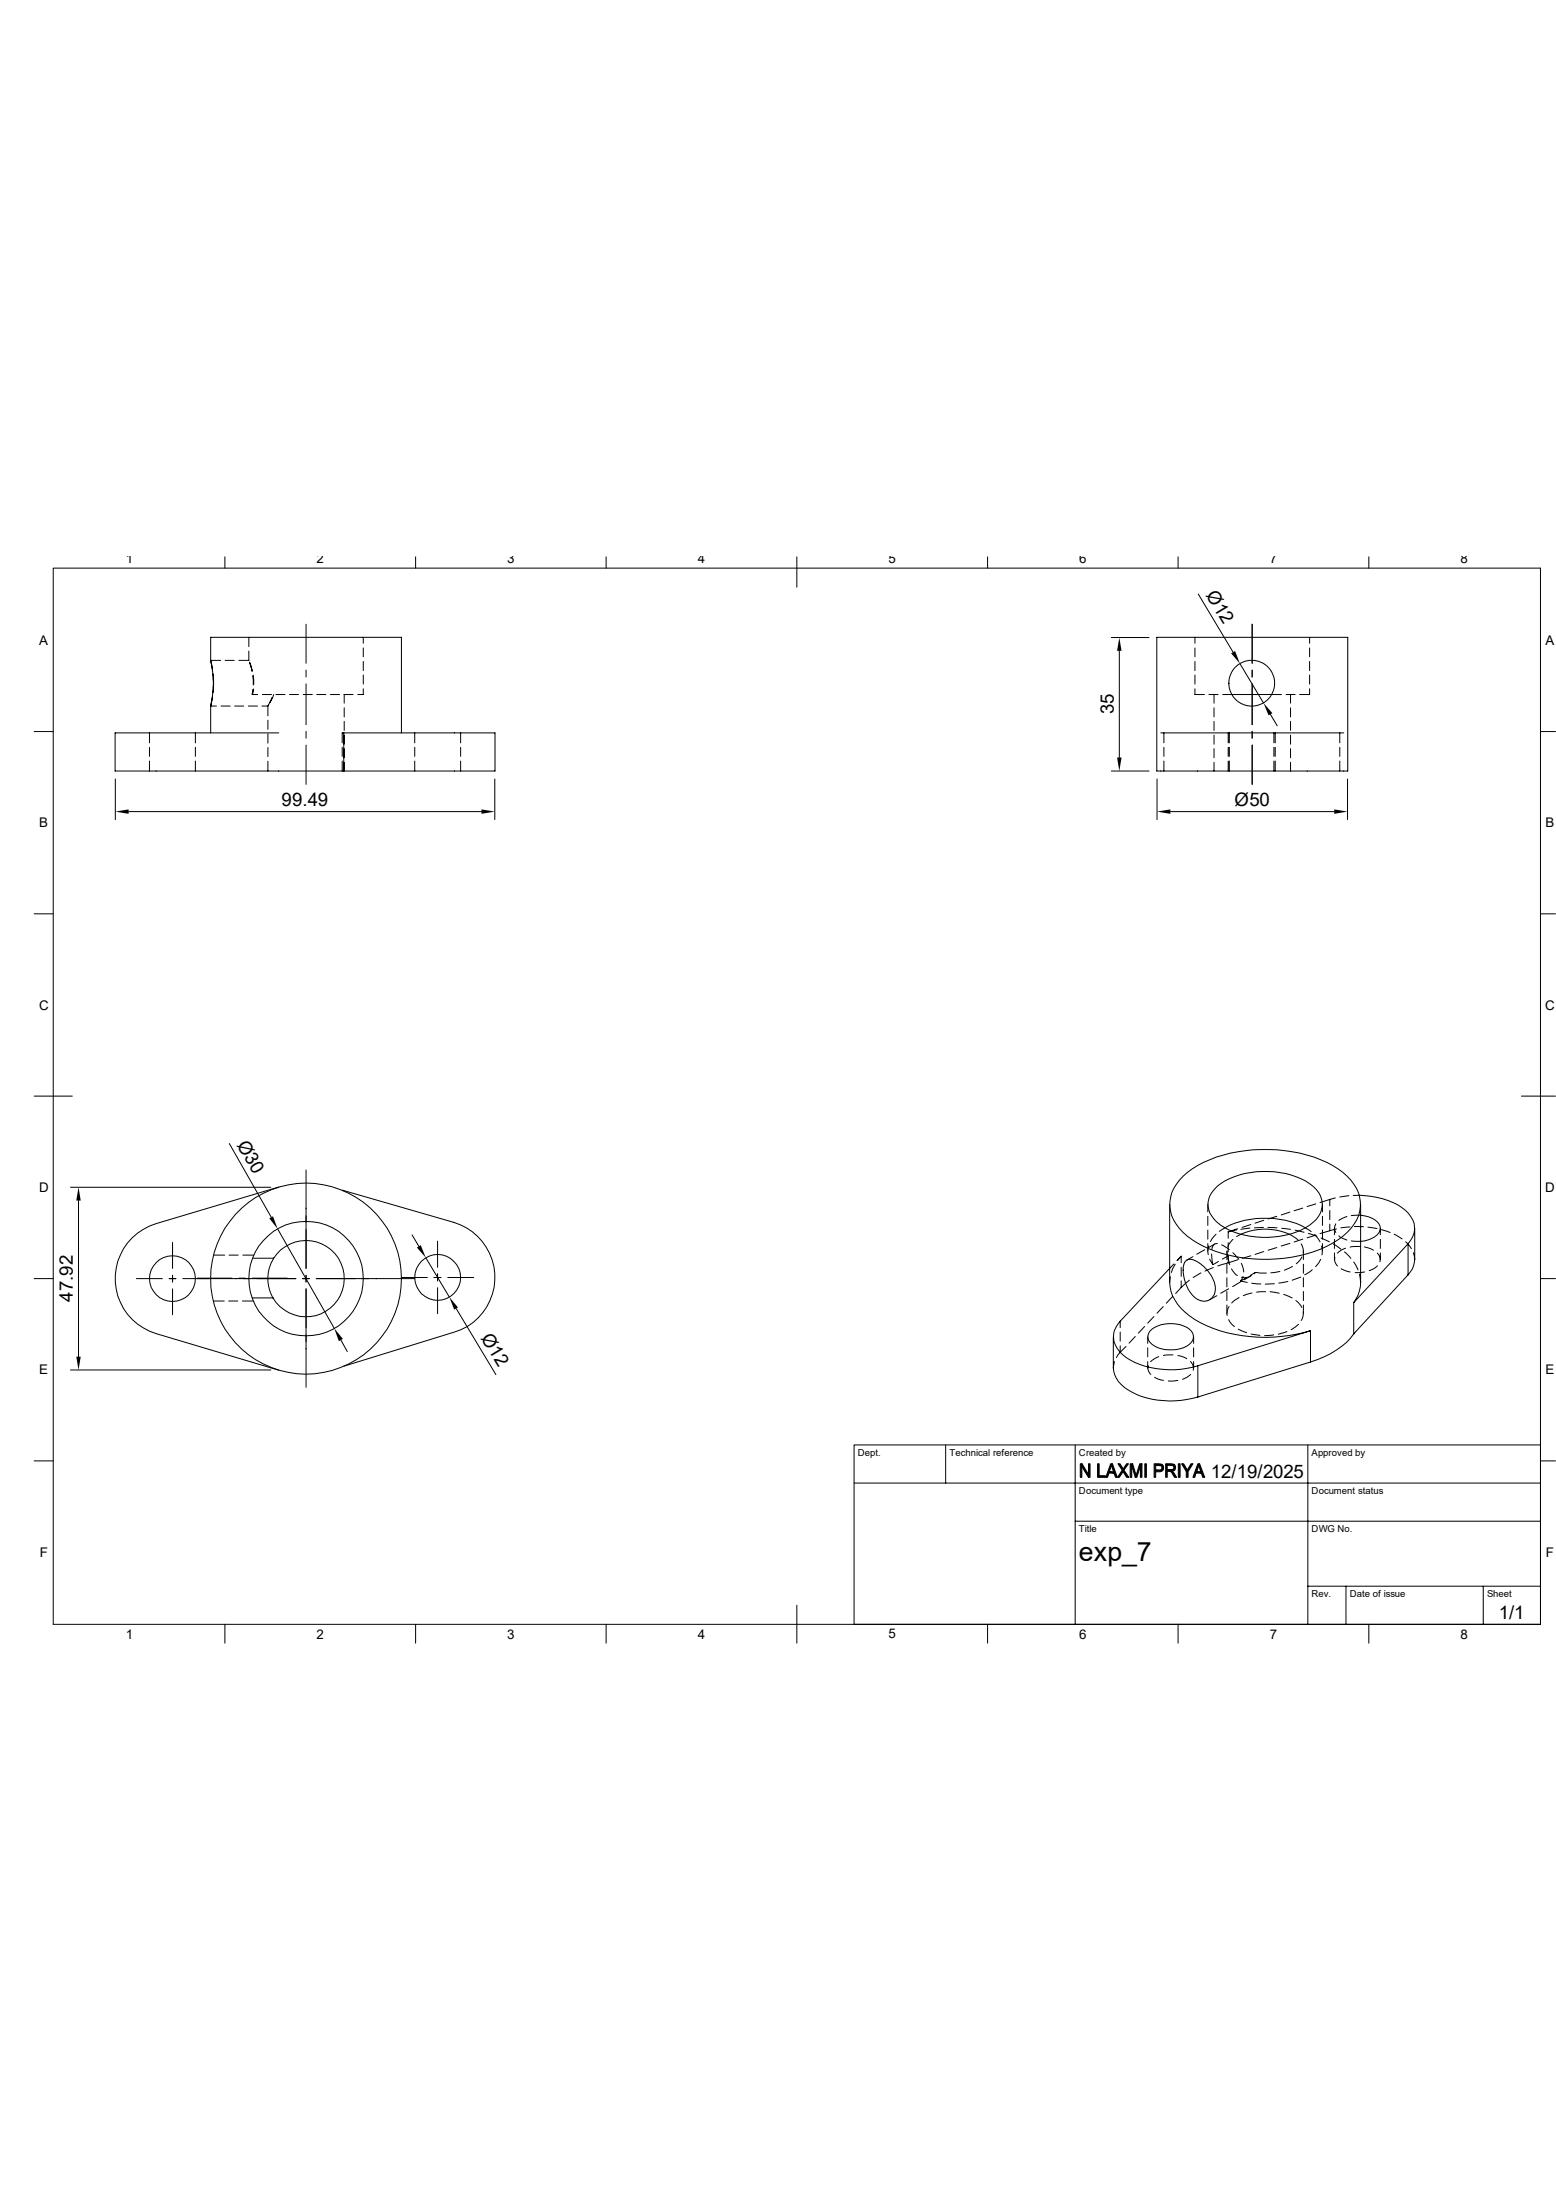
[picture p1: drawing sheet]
<svg xmlns="http://www.w3.org/2000/svg" width="297mm" height="420mm" viewBox="0 0 297 420" stroke-linecap="round" stroke-linejoin="round" font-family="sans-serif">
<g fill="none" stroke="#000" stroke-width=".19">
<path d="M10.2 108.5h283.8v201.6h-283.8zM42.9 106.3v2.2M58.4 119.2v7.4M79.3 106.3v2.2M115.7 106.3v2.2M152.1 106.3v5.8M188.5 106.3v2.2M224.9 106.3v2.2M228.7 113.4l6.7 11.1M239 119.2v7.4M261.3 106.3v2.2M6.5 139.7h3.7"/>
<path d="M28.5 139.9v1.9M37.3 139.9v1.9M40.2 126.1l.4 1.7M40.2 126.1l.4 1.8 .1 2.1-.1 2.2-.4 2.6M40.2 126.1v-4.4h36.4v18.2M40.2 134.8h1.1M40.2 126.1h1.9M40.2 134.8v5.1M40.6 133.1l-.4 1.7M40.7 128.7l.1 1.7M40.8 130.5l-.1 1.7M42.2 134.8h1.7"/>
<path d="M43 126.1h1.7M44.8 134.8h1.7M47.4 134.8h1.7M47.5 124.3v1.8h-1.9M47.5 121.7v1.7M47.6 126.5l.5 1.7M47.6 126.4l.6 1.7M48.3 129v1.8M48.3 131.6l-.2 1h1.1M48.3 128.9l.1 1.7M48.4 131.5l-.2 1.1M50 134.8h1.1v1.9"/>
<path d="M50.1 132.6h1.7M51.1 137.5v1.7M51.9 133.1l-.7 1.6M52.2 132.6l-.6 1.5M52.7 132.6h1.7M53.2 139.9h-31.2v7.3h43.6M55.2 132.6h1.8M57.9 132.6h1.7M58.4 127.9v1.3M58.4 130.6v7.7M58.4 139.6v1.3M60.5 132.6h1.7"/>
<path d="M63.1 132.6h1.7M65.6 139.9v7.3M65.7 132.6h1.7M65.7 132.6v1.6M65.7 135.1v1.8M65.7 137.7v1.7M69.3 131.5v1.1h-1M69.3 121.7v1.1M69.3 123.7v1.7M69.3 126.3v1.7M69.3 128.9v1.7M79.2 139.9v1.9"/>
<path d="M87.9 139.9v1.9M212.1 121.7h7.2M213.7 124.2v20.4M220.8 121.7h36.5v25.5h-36.5zM221.6 139.9h34.9M222.2 139.9v1.9M228.1 131.5v1.1h1.8M228.1 121.7v1.1M228.1 123.7v1.7M228.1 126.3v1.7M228.1 128.9v1.7M230.8 132.6h1.7"/>
<path d="M231.7 132.6v1.6M231.7 135.1v1.8M231.7 137.7v1.7M233.4 132.6h11.2M234.4 139.9v1.9M234.7 139.9v1.9M236.7 126.7l4.5 7.5M239 127.9v1.3M239 130.6v7.7M239 139.6v1.3M242.5 136.4l1.3 2.2M243.2 139.9v1.9"/>
<path d="M243.4 139.9v1.9M245.5 132.6h1.7M246.3 132.6v1.6M246.3 135.1v1.8M246.3 137.7v1.7M250 131.5v1.1h-1.9M250 121.7v1.1M250 123.7v1.7M250 126.3v1.7M250 128.9v1.7M255.7 139.9v1.9M294 139.7h2.9"/>
<path d="M22 148.7v7.8M24.6 154.9h67.3M28.5 142.7v1.7M28.5 145.3v1.9M37.3 142.7v1.7M37.3 145.3v1.9M51.1 140.1v1.8M51.1 142.7v1.7M51.1 145.3v1.9M58.4 142.2v7.5M65.3 141.8v-1.9h29.2v7.3h-28.9M65.3 142.7v1.7"/>
<path d="M65.3 145.3v1.9M65.7 140.3v1.8M65.7 142.9v1.8M65.7 145.5v1.7M79.2 142.7v1.7M79.2 145.3v1.9M87.9 142.7v1.7M87.9 145.3v1.9M94.4 148.7v7.8M212.1 147.2h7.2M220.9 148.7v7.8M222.2 142.7v1.7"/>
<path d="M222.2 145.3v1.9M223.4 154.9h31.3M231.7 140.3v1.8M231.7 142.9v1.8M231.7 145.5v1.7M234.4 142.7v1.7M234.4 145.3v1.9M234.7 142.7v1.7M234.7 145.3v1.9M239 142.2v7.5M243.2 142.7v1.7M243.2 145.3v1.9"/>
<path d="M243.4 142.7v1.7M243.4 145.3v1.9M246.3 140.3v1.8M246.3 142.9v1.8M246.3 145.5v1.7M255.7 142.7v1.7M255.7 145.3v1.9M257.2 148.7v7.8M6.5 174.5h3.7M294 174.5h2.9M6.5 209.3h7.3M43.8 218.3l8 14.1"/>
<path d="M290.4 209.3h6.5M13.5 226.7h38.2M15 229.2v29.8M32.9 237.2v4.9M40.8 239.6h2.1M43.7 239.6h1.8M46.4 239.6h2M53 234.6l10.8 19M53.2 226.6l-23.4 7a11 11 0 0 0-7.8 10.5 11 11 0 0 0 7.8 10.5l23.4 7M58.4 223.4v18.7M65.3 227.2l21.3 6.1a10.9 10.9 0 0 1 7.9 10.5 10.9 10.9 0 0 1-7.8 10.5l-21.1 6.5M78.7 235.8l1.3 2.2"/>
<path d="M83.5 236.9v5M223.3 229.9v14.9M225.5 239.8l-.7 .8M225.5 239.8l-.8 .9M225.5 239.8v1.2M225.8 224.5a22.3 22.3 0 0 1 13.4-5 26.3 26.3 0 0 1 16.2 3.6 8.8 8.8 0 0 1 4.3 6.4 7.7 7.7 0 0 1-3.4 6.5 24.8 24.8 0 0 1-15.6 4.4 22.8 22.8 0 0 1-14.9-5.1 6.9 6.9 0 0 1 0-10.8zM227.7 239.9l-1.1 .6M230 238.6l-1.6 .8M230.5 229.9v1.5M230.5 232.2v1.7M230.5 234.8v1.8M230.5 237.4v1.4"/>
<path d="M230.7 237.8l-.2 1.2 .1 .5M231.3 239.4l.2 1.7M231.9 237.5l-1.2 .7M232.1 235.6l-.7 .9-.3 .5M232.3 226.5a15.3 15.3 0 0 1 12-2.6 11.2 11.2 0 0 1 7.4 3.8 4.4 4.4 0 0 1-1.7 6.2 16.6 16.6 0 0 1-17 0 4.5 4.5 0 0 1-2.1-5.6zM232.4 237.4h-.2a1.16 1.16 0 0 0-.9 1.1M232.7 235.1a15.6 15.6 0 0 1 11.6-2.3l1.1 .2a11.9 11.9 0 0 1 4.9 2.1M233.2 237.7l1.5 .8M234.4 239.8l.3 1.6M234.4 239.8l-.2-1v1.7M234.4 239.8l-1.1 .6M234.4 235.2v1.2"/>
<path d="M234.4 237.2v1.8M234.4 239.9v1.2M235.3 239.1l1.2 1.3M235.3 236.6l-.9 1.4M236 234.8l-1.6 .4M236.1 236.1a10.7 10.7 0 0 1 11.7 .7M236.3 234.6l-1.9 .6M238.6 234.4l-1.7 .3M238.8 233.8l-1.7 .5M238.8 239.7l-1.7 .5M241.2 234.3l-1.8 .1M241.2 233l-1.6 .5"/>
<path d="M241.2 238.9l-1.6 .6M242 234.3l1.8 .1M243.7 232.2l-1.6 .5M243.7 238.2l-1.6 .5M244.6 234.5l1.7 .2M246.2 231.4l-1.6 .5M246.2 237.4l-1.6 .5M247.2 234.9l1.7 .3M248.4 237.4a2.38 2.38 0 0 1 .4 1.7M248.5 239.9l-.3 .6-.8 .8M248.7 230.6l-1.7 .5M248.7 236.6l-1.7 .5"/>
<path d="M248.8 238.8v1.7M249.7 235.5l1.7 .5M250.9 235.7l1.1 1.4M251.2 229.8l-1.7 .5M251.2 235.8l-1.7 .5M252.2 236.3l1.5 .8M252.3 237.9l.1 .6-.1 1.1M252.4 229.9v1.5M252.4 232.2v1.7M252.4 234.8v1.8M252.4 237.4v1.4M253.8 229l-1.8 .6"/>
<path d="M253.8 229v1.2M253.8 231.1v1.7M253.8 233.7v1.2M253.8 234.9l-1.8 .6M254.5 237.5l1.4 1M254.7 234.5v1.2M254.7 236.6v1.7M254.7 239.2v1.3M254.9 228.7l-1.1 .3M255 233.6a1.47 1.47 0 0 0 0 1.7M255.1 234.6l-1.3 .3M255.6 235.9l.6 .5 .9 .3"/>
<path d="M256.6 239l1.3 1.2M256.8 238.3l-.8 .4-.7 .5M257.1 232.2l-1.5 .8M257.5 228.3l-1.8 .2M257.7 234.2l-1.8 .2M257.9 232.1a5.9 5.9 0 0 1 5.3 1.5 1.75 1.75 0 0 1-.8 2.5 6.1 6.1 0 0 1-4.5 .8M258.3 228.2a14.7 14.7 0 0 1 10 2.9 4.2 4.2 0 0 1 .5 6.3M258.5 234.1l1.8 .1M259.5 238l-1.8 .1M259.7 229.9v14.9M260.4 238l1.8 .7M261.1 234.3l1.7 .2"/>
<path d="M262.9 239.2a1.58 1.58 0 0 1 .5 1.7M263.5 234.5v1.2M263.5 236.6v1.7M263.5 239.2v1.3M263.7 234.7l1.6 .6M266.1 235.6l1.5 .9M268.3 237.1l1.1 1.3M268.8 237.4l-10.4 11.3M268.8 237.4v6M269.8 239.1l.2 1.4M270 234.5v6M6.5 244.1h3.7"/>
<path d="M26 244.1h5M32.3 244.1h1.3M32.9 243.5v1.2M32.9 246v5M34.9 244.1h21.6M37.7 244h6.6M40.7 248.4h2.1M43.6 248.4h1.8M45.6 244h1.3M46.3 248.4h2M48.1 247.8h4M48.2 244h6.6"/>
<path d="M48.2 240.2h4M52.2 240.2l-.9 2.2-.2 1.1 .2 2 .3 1.1 .5 1.2M52.2 240.2a7.3 7.3 0 0 1 11-1.6 7.3 7.3 0 0 1-.2 11.1 7.3 7.3 0 0 1-10.9-1.9M57.7 244.1h1.4M58.4 243.5v1.2M58.4 246v18.8M60.4 244.1h18.8M65.1 255.8l1.2 2.2M76.6 243.9h5M81.3 240.1l4.5 7.5M82.8 243.9h1.4M83.5 243.2v1.3"/>
<path d="M83.5 245.8v5M85.5 243.9h4.9M87.1 249.8l7.6 12.6M212.5 255.2v6M212.7 259.9l-.2 1.3M213.8 252.2a4.2 4.2 0 0 0 .5 6.4 15.1 15.1 0 0 0 11.1 2.8l3.2-.7 21.5-6.7M213.8 258.1l-.7 1.1M213.8 252.2v1.2M213.8 254.3v1.7M213.8 256.9v1.2M214.9 257l-1.1 1.1M216.7 255.1l-1.2 1.3"/>
<path d="M218.5 253.2l-1.2 1.3M219.1 255.2v1.3M219.1 257.3v1.7M219.1 259.9v1.3M219.9 253.7a6.5 6.5 0 0 1 7.1 0 1.83 1.83 0 0 1-.4 3.3 6.7 6.7 0 0 1-6.7-.4 1.72 1.72 0 0 1 0-2.9zM220.3 251.3l-1.2 1.3M221.2 259l-.8 .4-.8 .6M222 249.4l-1.1 1.3M223.3 244.8a8.5 8.5 0 0 0 3.8 6.4 25.8 25.8 0 0 0 17.4 3.9l2.9-.4 2.7-.7M223.4 243.8l-.1 1M223.8 247.5l-1.2 1.3M223.9 258.7l-1.8 .1"/>
<path d="M224.1 241.3l-10.3 10.9M224.3 241.3l-.7 1.6M224.8 258.8l1.2 .3 .5 .3M225.5 241.9v1.8M225.5 244.5v1.3M225.5 245.8l-1.1 1.1M226.2 240.8l.7-.4 .7 .1 .6 .2 1.7 1.2 1.1 1.3 .8 1.6 .2 .9-.2 1.4-.7 .9-1.1 .4-1-.2-.9-.5-1.1-1.2-.8-1.7-.4-1.8v-1.1zM227 244.4l-1.5 1.4M227.2 259.9a1.68 1.68 0 0 1 .6 1.7M227.8 255.2v1.3M227.8 257.3v1.7M227.8 259.9v1.3"/>
<path d="M229.2 243l-1.4 .9M230.9 240.4l.6 1 1.1-.6M231.6 242l-1.6 .7M232.3 247.4l-1.4 .7M234.2 241.3v1.8M234.2 243.9v1.8M234.2 246.5v1.8M234.2 249.1v1.7M234.4 241.1l-1.9 .6M234.5 251.9l.7 1 .4 .3M234.5 246l-1.5 .9M234.6 249.4a2.52 2.52 0 0 0-.4 1.7"/>
<path d="M235.1 242.2l.5 .8 .6 .5M236.3 240.5l-1.9 .6M236.3 253.7l1.7 .7M236.5 247.7l-1.4 1.1M236.8 244.7l-1.5 .9M236.8 244.6l1.3 .2M236.9 241.2l.5 1.6M237.3 243.7l-.5 .9M237.9 244l-1.1 .6M238.7 243.6a2.55 2.55 0 0 1-1.7 .2M238.8 254.7l1.7 .2M238.9 243.5l-1.4 .8"/>
<path d="M238.9 245l1.8 .1M239 246.8l-1.7 .6M239.6 242.9l-.2 .3M239.6 242.9l2.1 .1M239.6 242.9l-1 .6M241.6 246.6l-1.7 .1M242.4 246.6l1.8 .3M243.1 254.8l-1.7 .2M243.2 245.1l-1.7 .1M244.3 242.7l-1.7 .3M245 247.1l1.6 .7M245.7 254.2l-1.7 .5"/>
<path d="M245.8 244.6l-1.7 .3M246.7 241.8l-1.5 .7M247.4 248.3l.4 .4 .7 .9M247.9 252.8l-1.4 1M248.3 243.8l-1.7 .6M248.8 250.4a2.34 2.34 0 0 1-.4 1.7M248.8 241.3v1.8M248.8 243.9v1.8M248.8 246.5v1.8M248.8 249.1v1.7M250.1 254v6M250.5 242.4l-1.5 1"/>
<path d="M252.1 240.4l-1 1.4M254.8 240a1.62 1.62 0 0 0 .5 1.7M256 242.2l1.7 .6M258.4 254.6a15.7 15.7 0 0 1-8.3 5.4M258.4 240.9l.8 1.5M258.4 248.7v5.9M259.5 243.2l.2 1.6M259.7 244.8a6.6 6.6 0 0 1-1.3 3.9M260.5 242.8l-1.8 .2M262.9 241.6l-.7 .6-.8 .4M268.8 243.4l-10.4 11.2M270 240.5a4.4 4.4 0 0 1-1.2 2.9"/>
<path d="M294 244.1h2.9M6.5 278.9h3.7M13.5 261.5h38.2M180.5 275.8v7.3M205.2 275.8v34.3M212.5 261.2a5.6 5.6 0 0 0 3.6 4.6 17.7 17.7 0 0 0 12.5 .9M219.2 260.7a1.62 1.62 0 0 0 .5 1.7M220.4 262.9l.5 .3 1.2 .3M224.8 263.5l-1.8 .2M227.3 262.4l-.7 .5-.9 .4M228.6 260.7v6M249.6 275.8v34.3"/>
<path d="M250.1 260l-21.5 6.7M294 275.8h-131v34.3M294 278.9h2.9M163 283.1h131M205.2 290.4h88.8M42.9 310.1v3.6M79.3 310.1v3.6M115.7 310.1v3.6M152.1 306.5v7.2M188.5 310.1v3.6M224.9 310.1v3.6M249.6 302.8h44.4"/>
<path d="M256.9 302.8v7.3M261.3 310.1v3.6M283.1 302.8v7.3"/>
<circle cx="238.9" cy="130.4" r="4.4"/>
<circle cx="32.9" cy="244.1" r="4.4"/>
<circle cx="58.4" cy="244.1" r="10.9"/>
<circle cx="58.4" cy="244.1" r="18.2"/>
<circle cx="83.6" cy="243.9" r="4.4"/>
</g>
<g fill="#000" stroke="#000" stroke-width=".19">
<path d="M206.2 279.4h.3v2.6h-.3z" fill-rule="evenodd"/>
<path d="M206.5 279.4l1.3 2.1v.5l-1.3-2z" fill-rule="evenodd"/>
<path d="M207.8 279.4h.3v2.6h-.3z" fill-rule="evenodd"/>
<path d="M209.5 279.4h.3v2.3h1.2v.3h-1.5z" fill-rule="evenodd"/>
<path d="M212 279.4h.3l-.5 1.6 .8 .2h-.9l-.3 .8h-.3z" fill-rule="evenodd"/>
<path d="M212.3 279.4l1 2.6h-.4l-.3-.8-.8-.2h.8l-.5-1.3z" fill-rule="evenodd"/>
<path d="M213.4 279.4h.4l1.7 2.6h-.4z" fill-rule="evenodd"/>
<path d="M215.1 279.4h.3l-.9 1.3-.1-.3z" fill-rule="evenodd"/>
<path d="M216.2 279.4l.7 2.2-.2 .4-.7-2.2z" fill-rule="evenodd"/>
<path d="M215.7 279.4h.5l-.2 .4v2.2h-.3z" fill-rule="evenodd"/>
<path d="M217.6 279.4h.4l-.3 .5-.7 2.1h-.3z" fill-rule="evenodd"/>
<path d="M218 279.4v2.6h-.3v-2.1z" fill-rule="evenodd"/>
<path d="M220.3 279.4l1.3 .1 .4 .2-1.4 .1v.9h1.4l-.5 .3h-.9v1h-.3z" fill-rule="evenodd"/>
<path d="M221.2 279.8l.8-.1 .1 .5-.1 .5h-1.4h.6a.45 .45 0 0 0 .6-.5 .45 .45 0 0 0-.6-.4z" fill-rule="evenodd"/>
<path d="M222.5 279.4l1.4 .1 .3 .2h-1.4v.9h1.4l-.3 .2-1.1 .1v1.1h-.3z" fill-rule="evenodd"/>
<path d="M223.6 279.7h.6l.2 .5-.2 .4h-1.4h.7a.44 .44 0 0 0 .6-.4 .44 .44 0 0 0-.5-.5z" fill-rule="evenodd"/>
<path d="M225.6 279.4h.3l.6 .9 .2 .4-.3 .2z" fill-rule="evenodd"/>
<path d="M227.3 279.4h.4l-.9 1.5v1.1h-.4v-1.1z" fill-rule="evenodd"/>
<path d="M228.6 279.4h.4l-.6 1.6 .9 .2h-1l-.3 .8h-.3z" fill-rule="evenodd"/>
<path d="M229 279.4l1 2.6h-.4l-.3-.8-.9-.2h.8l-.4-1.2z" fill-rule="evenodd"/>
<path d="M214.2 280.7l.1 .3-.6 1h-.4z" fill-rule="evenodd"/>
<path d="M218.5 279.4h.3v2.6h-.3z" fill-rule="evenodd"/>
<path d="M223.2 280.9h.7l.7 1.1h-.4l-.3-.5a.71 .71 0 0 0-.7-.6z" fill-rule="evenodd"/>
<path d="M224.9 279.4h.4v2.6h-.4z" fill-rule="evenodd"/>
</g>
<g fill="#000">
<path d="M213.7 121.7l.4 2.5h-.9zM235 124.7l.8-.4 .9 2.4zM241.2 134.2l1.7 1.9-.8 .5zM22 154.9l2.6-.4v.9zM91.9 154.5l2.5 .4-2.5 .5zM213.2 144.6h.9l-.4 2.6zM220.9 154.9l2.5-.4v.9zM254.7 154.5l2.5 .4-2.5 .5zM15 226.7l.4 2.5h-.8zM51.4 232.6l.7-.4 .9 2.4zM79.6 238.2l.7-.5 1 2.4zM14.6 259h.8l-.4 2.5z"/>
<path d="M63.8 253.6l1.6 2-.7 .4zM85.8 247.6l1.6 2-.7 .4z"/>
</g>
<text font-size="5.1" x="206" y="298.1">exp_7</text>
<g font-size="3.6">
<text x="230.1" y="113.6" transform="rotate(59 230.1 113.6)">Ø12</text>
<text x="212.6" y="136.4" transform="rotate(-90 212.6 136.4)">35</text>
<text x="53.8" y="153.9">99.49</text>
<text x="235.7" y="153.8">Ø50</text>
<text x="45.2" y="218.5" transform="rotate(60 45.2 218.5)">Ø30</text>
<text x="13.9" y="248.5" transform="rotate(-90 13.9 248.5)">47.92</text>
<text x="91.7" y="255.4" transform="rotate(59 91.7 255.4)">Ø12</text>
<text x="231.1" y="282.1">12/19/2025</text>
<text x="286.1" y="309.1">1/1</text>
</g>
<g font-size="2.5">
<text x="24" y="107.6">1</text>
<text x="60.4" y="107.6">2</text>
<text x="96.8" y="107.5">3</text>
<text x="133.2" y="107.6">4</text>
<text x="169.6" y="107.5">5</text>
<text x="206" y="107.5">6</text>
<text x="242.4" y="107.5">7</text>
<text x="278.8" y="107.5">8</text>
<text x="7.5" y="123.1">A</text>
<text x="295" y="123.1">A</text>
<text x="7.5" y="157.9">B</text>
<text x="295" y="157.9">B</text>
<text x="7.5" y="192.8">C</text>
<text x="294.9" y="192.8">C</text>
<text x="7.5" y="227.6">D</text>
<text x="294.9" y="227.6">D</text>
<text x="7.5" y="262.4">E</text>
<text x="295" y="262.4">E</text>
<text x="7.6" y="297.2">F</text>
<text x="295.1" y="297.2">F</text>
<text x="24" y="312.8">1</text>
<text x="60.4" y="312.8">2</text>
<text x="96.8" y="312.8">3</text>
<text x="133.2" y="312.8">4</text>
<text x="169.6" y="312.8">5</text>
<text x="206" y="312.8">6</text>
<text x="242.4" y="312.8">7</text>
<text x="278.8" y="312.8">8</text>
</g>
<g font-size="1.8">
<text x="163.7" y="277.9">Dept.</text>
<text x="181.2" y="277.9">Technical reference</text>
<text x="206" y="277.9">Created by</text>
<text x="250.4" y="277.9">Approved by</text>
<text x="206" y="285.2">Document type</text>
<text x="250.4" y="285.2">Document status</text>
<text x="206" y="292.4">Title</text>
<text x="250.4" y="292.4">DWG No.</text>
<text x="250.4" y="304.8">Rev.</text>
<text x="257.6" y="304.8">Date of issue</text>
<text x="283.9" y="304.8">Sheet</text>
</g>
</svg>
